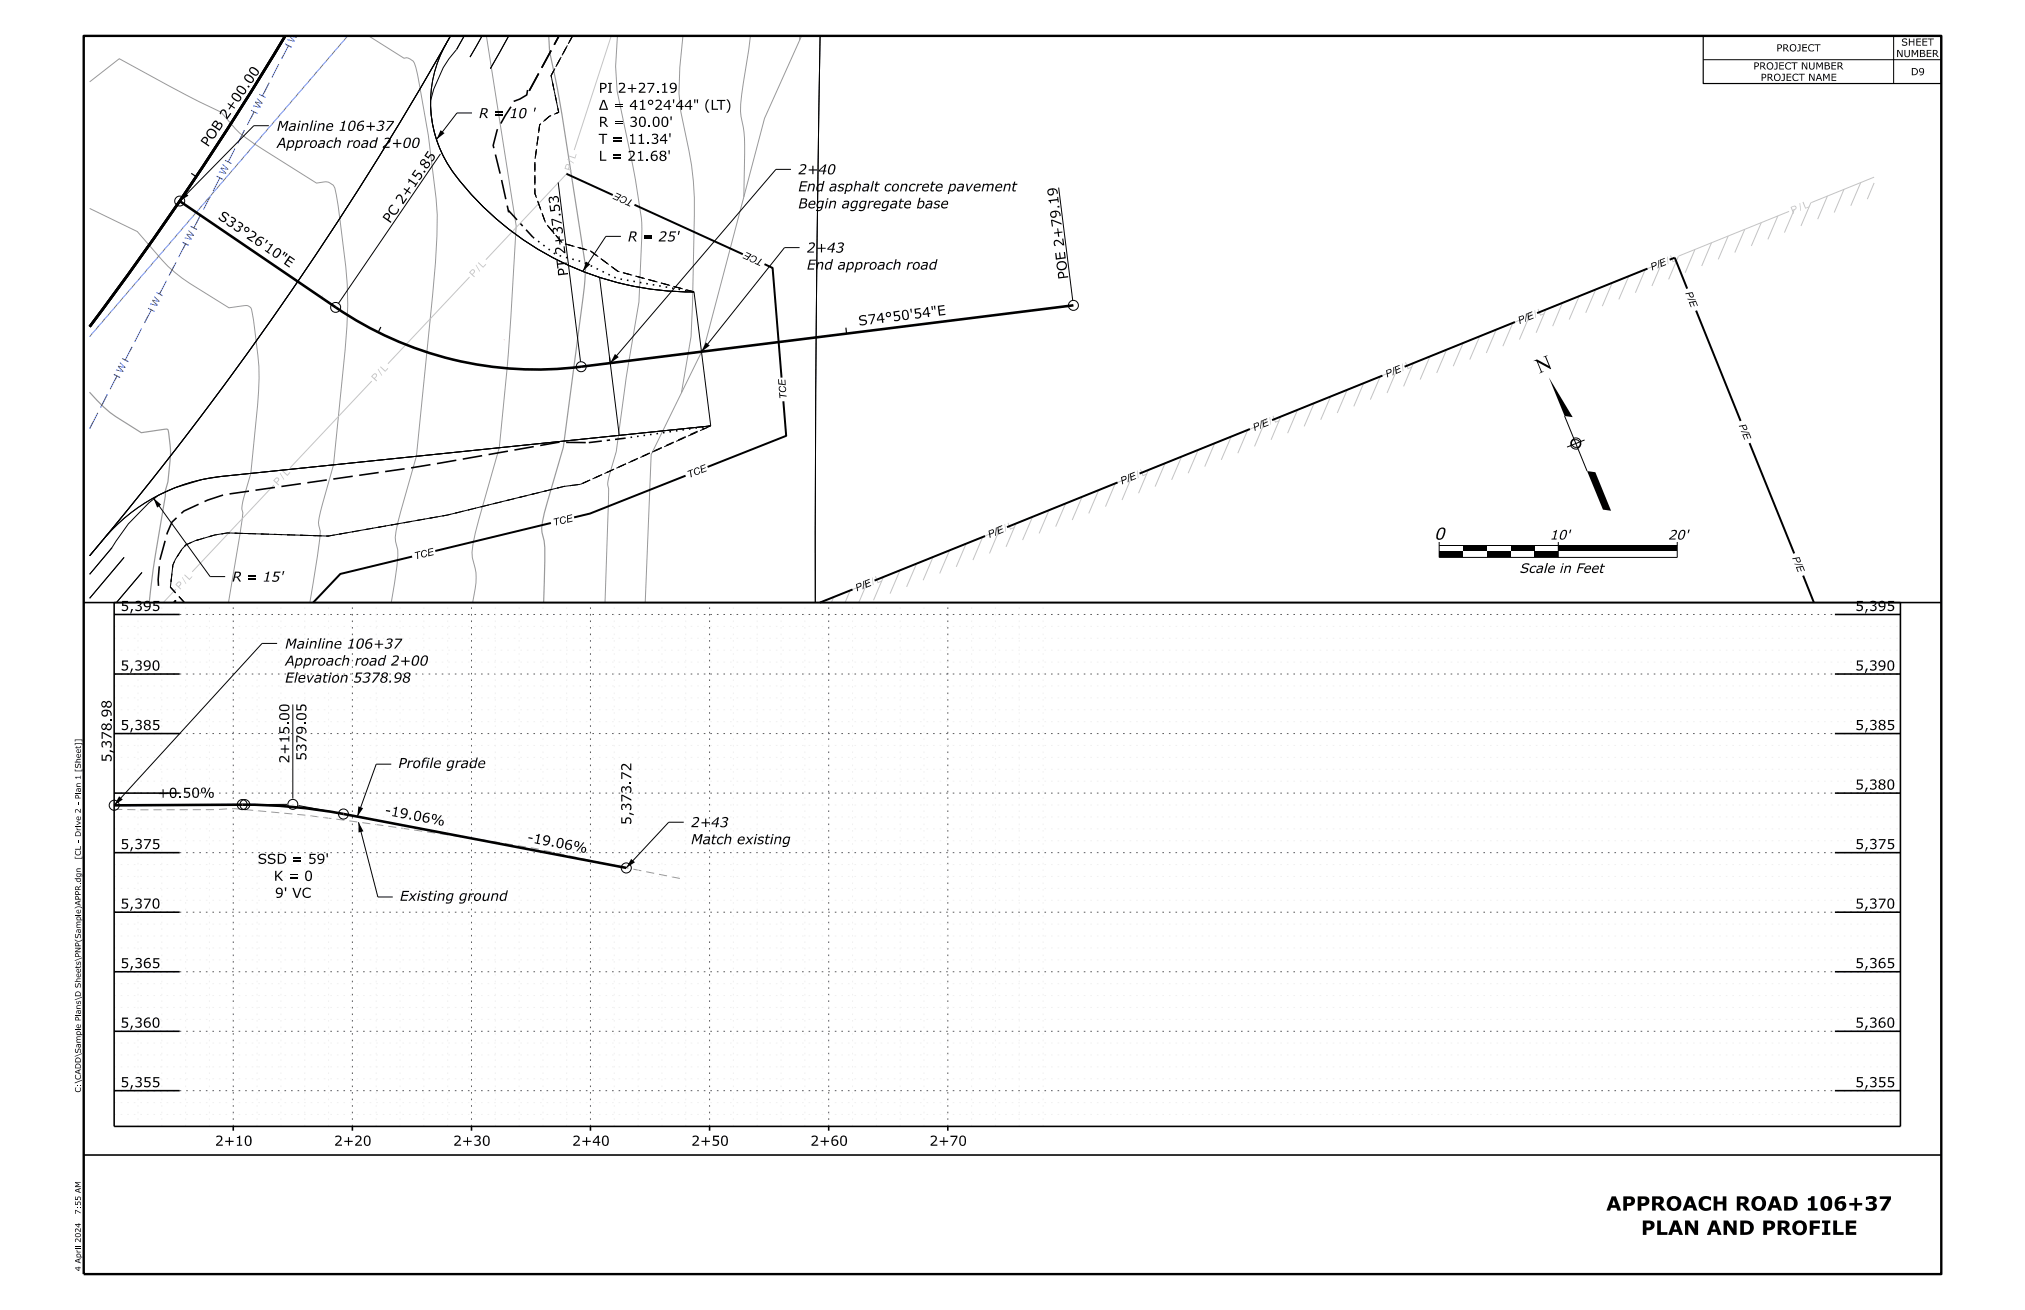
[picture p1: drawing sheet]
<svg xmlns="http://www.w3.org/2000/svg" width="432mm" height="279mm" viewBox="0 0 432 279" stroke-linecap="round" stroke-linejoin="round" font-family="sans-serif">
<path d="M19.1 17.5l6.3-5 14.5 7.9 7.2 3.5a26.4 26.4 0 0 0 9.2 8.1l11.2 7.1a4.3 4.3 0 0 1 2.6-.2l1 .6 .3 .6a152.7 152.7 0 0 1 2.6 20.6l.2 4.3-.2 4.6-2.9 29.5-2.3 8.4a12 12 0 0 0-.8 4.6l.3 1.2a164.3 164.3 0 0 1-2.2 15.2M78.6 7.7l7.5 4.7a2.13 2.13 0 0 1 2.6 2 237.5 237.5 0 0 1 4.5 31.4l-.3 10.3-4.1 41.2-3.4 11.8a17.3 17.3 0 0 0-1.1 6.4l.5 1.8a54 54 0 0 1-1.4 11.2M103.7 7.7l6.4 40.5a687.4 687.4 0 0 1-3.6 47.3l-4.4 15.2a22.6 22.6 0 0 0-1.4 8.2 11.8 11.8 0 0 1 .6 6.7l-.5 2.9M131.7 7.7l-.4 6.4 .3 5.3a287.5 287.5 0 0 1 5.2 27.2v4.1l-.6 13.7a481.6 481.6 0 0 0-4.8 31.9l-1.6 5.6a3.3 3.3 0 0 0 0 2.3l-.8 24.3M145.6 7.7l-.6 6.7-.2 5.5 .4 3.9a78.8 78.8 0 0 1 2.9 22.1l-.4 18.8-.3 7.1-2.1 12M160 7.7l-.3 2.8a76.6 76.6 0 0 0-1.8 13.2l.1 1.1a25.3 25.3 0 0 1 .8 8l-.2 9.2M170.6 7.7l-.1 .9M170.9 7.7l-7.9 17.6-12.8 48.4-11.3 23.2-1.3 31.6M19.1 44.4l10.2 5 5.3 6.2a29.4 29.4 0 0 0 5.9 4.9l8.3 5.2 3.3-.5a1.28 1.28 0 0 1 1.5 .7 71.5 71.5 0 0 1 1.3 20.5l-1.4 14.6-1.7 5.9a3.7 3.7 0 0 0 0 2.5l-.6 4.7-2.5 14.4" fill="none" stroke="#999" stroke-width=".21"/>
<path d="M117 7.7l.2 3.3 1.7 8.1 .9 5.4 5.1 32.4-.6 6.6-4.2 31.9-3.4 11.7a16.7 16.7 0 0 0-1.1 6.5l.4 1.8a108.8 108.8 0 0 1-.1 13.1M19.1 83.6a33.8 33.8 0 0 0 11 8.7l5.4-.8 .3 .2a24.3 24.3 0 0 1 .5 6.5l-.5 4.6-.6 2.1 .1 .5-.2 1.5a239.3 239.3 0 0 0-3.3 21.6" fill="none" stroke="#999" stroke-width=".25"/>
<path d="M24.3 172.6l21.7 .1 4.1-.2a482.6 482.6 0 0 1 42 5.1l12.7 1.8 9.6 1.6 13.8 3 17.3 3.5" fill="none" stroke="#999" stroke-width=".21" stroke-dasharray="1.7 1.1" stroke-linecap="butt"/>
<g fill="none" stroke="#5a5a5a" stroke-width=".21" stroke-dasharray=".3 1.1" stroke-linecap="butt">
<path d="M24.3 131.1h380.9M24.3 156.5h380.9M24.3 143.8h380.9M24.3 169.2h380.9M24.3 194.6h380.9M24.3 181.9h380.9M24.3 220h380.9M24.3 207.3h380.9M24.3 232.6h380.9M49.7 240.2v-111.7M75.1 240.2v-111.7M100.5 240.2v-111.7"/>
<path d="M125.9 240.2v-111.7M151.3 240.2v-111.7M176.7 240.2v-111.7M202.1 240.2v-111.7"/>
</g>
<g fill="none" stroke="#f0f0f0" stroke-width=".21" stroke-dasharray=".3 1.1" stroke-linecap="butt">
<path d="M24.3 138.7h380.9M24.3 136.1h380.9M24.3 133.6h380.9M24.3 159h380.9M24.3 153.9h380.9M24.3 151.4h380.9M24.3 148.8h380.9M24.3 146.3h380.9M24.3 141.2h380.9M24.3 179.3h380.9M24.3 176.8h380.9M24.3 174.2h380.9"/>
<path d="M24.3 171.7h380.9M24.3 166.6h380.9M24.3 164.1h380.9M24.3 161.5h380.9M24.3 199.6h380.9M24.3 197.1h380.9M24.3 192h380.9M24.3 189.5h380.9M24.3 186.9h380.9M24.3 184.4h380.9M24.3 217.4h380.9M24.3 214.9h380.9"/>
<path d="M24.3 212.3h380.9M24.3 209.8h380.9M24.3 204.7h380.9M24.3 202.2h380.9M24.3 237.7h380.9M24.3 235.2h380.9M24.3 230.1h380.9M24.3 227.5h380.9M24.3 225h380.9M24.3 222.5h380.9M29.4 240.2v-111.7M34.5 240.2v-111.7"/>
<path d="M39.6 240.2v-111.7M44.7 240.2v-111.7M54.8 240.2v-111.7M59.9 240.2v-111.7M65 240.2v-111.7M70.1 240.2v-111.7M80.2 240.2v-111.7M85.3 240.2v-111.7M90.4 240.2v-111.7M95.5 240.2v-111.7M105.6 240.2v-111.7M110.7 240.2v-111.7"/>
<path d="M115.8 240.2v-111.7M120.8 240.2v-111.7M131 240.2v-111.7M136.1 240.2v-111.7M141.1 240.2v-111.7M146.2 240.2v-111.7M156.4 240.2v-111.7M161.5 240.2v-111.7M166.5 240.2v-111.7M171.6 240.2v-111.7M181.8 240.2v-111.7M186.9 240.2v-111.7"/>
<path d="M191.9 240.2v-111.7M197 240.2v-111.7M207.2 240.2v-111.7M212.3 240.2v-111.7M217.3 240.2v-111.7M222.4 240.2v-111.7"/>
</g>
<path d="M37.4 128l-.4 .5M37.5 128.1l-.4 .4" fill="none" stroke="#000" stroke-width=".25"/>
<g fill="none" stroke="#000" stroke-width=".21">
<path d="M102.8 7.7l-2.6 4.5M108.5 7.7l-3.9 6.9M174.9 7.7l-.9 62.8-.2 58M54.1 26.8h3.2M97.4 24.1h3.2M165.5 36.1h3.2M129.2 50.4h3.2M167.3 52.8h3.2M63.5 60l8.1 5.5a75.7 75.7 0 0 0 52.3 12.7l25.7-3.2M333.6 88.7l4.8 11.8M334.9 95a1.21 1.21 0 0 0 1.6 .7M335.2 94.9a.84 .84 0 0 0 1.1 .5"/>
<path d="M335.6 93.5a1.17 1.17 0 0 1 1.5 .7M335.7 93.8a.83 .83 0 0 1 1.1 .5M337.9 93.8l-3.7 1.6M26.5 118.9l-7.4 8.7M306.9 116.3h50.7M306.9 115.6v3.3h50.7v-3.3M332.3 115.6v3.3M30.3 122.1l-5.5 6.4M44.8 123h3.2M55.9 137.2h3.2M80.2 163h3.2M142.6 175.4h3.2"/>
<path d="M80.6 191.3h3.1"/>
</g>
<path d="M112.5 19.2l-.2 1-1.5 .9-1.5 .6-.2 .8-3.1 5.2-.8 3.3 3.3 14.3M112.9 19.4l6.3-11.7M33.8 125l-.1-1.4a28.8 28.8 0 0 1 3-12.3l2.5-2.3 5-2.3 3.6-1.2 40-5.7 31.3-5.5 6.5 .1" fill="none" stroke="#000" stroke-width=".34" stroke-dasharray="4.2 1.4" stroke-linecap="butt"/>
<path d="M60.8 7.7a699.8 699.8 0 0 1-41.7 62" fill="none" stroke="#000" stroke-width=".55"/>
<g fill="none" stroke="#c4c4c4" stroke-width=".21">
<path d="M130.3 7.8l-7.9 24.2M120.9 36.8l-.1 .3-17.2 18.3M396.8 38.9l-2.1 5M399.6 39l-1.4 3.5M399.6 37.8l-13.4 5.4M100.1 59.1l-17.4 18.5M347.3 58.9l-2.1 5M350.8 57.5l-2.1 4.9M353.2 56.5l-23.5 9.5M354.4 56.1l-2.2 4.9M357.9 54.6l-2.1 5M361.4 53.2l-2.1 5"/>
<path d="M364.9 51.8l-2 4.9M368.5 50.3l-2.1 5M372 48.9l-2.1 5M375.6 47.5l-2.1 5M379.1 46.1l-2.1 4.9M381.5 45.1l-23.5 9.5M382.6 44.7l-2.1 4.9M386.2 43.2l-2.2 5M389.7 41.8l-2.1 4.9M393.2 40.4l-2.1 4.9M296.7 79.3l-23.5 9.5M297.9 78.9l-2.1 4.9"/>
<path d="M301.4 77.4l-2.1 5M304.9 76l-2.1 5M308.5 74.6l-2.1 5M312 73.2l-2.1 4.9M315.5 71.7l-2.1 5M319.1 70.3l-2.2 5M322.6 68.9l-2.1 4.9M325 67.9l-23.6 9.5M326.1 67.5l-2.1 4.9M329.6 66l-2 5M333.2 64.6l-2.1 5M336.7 63.2l-2.1 5"/>
<path d="M340.3 61.8l-2.2 4.9M343.8 60.3l-2.1 5M79.3 81.3l-17.4 18.5M248.4 98.8l-2.1 5M252 97.4l-2.2 4.9M255.5 96l-2.1 4.9M259 94.5l-2.1 5M262.5 93.1l-2.1 5M266.1 91.7l-2.2 5M268.5 90.7l-23.6 9.5M269.6 90.3l-2.1 4.9M273.1 88.8l-2.1 5"/>
<path d="M276.7 87.4l-2.1 5M280.2 86l-2.1 4.9M283.7 84.6l-2.1 4.9M287.3 83.1l-2.1 5M290.8 81.7l-2.1 5M294.3 80.3l-2.1 4.9M58.4 103.5l-17.4 18.5M199 118.8l-2.2 5M202.5 117.4l-2.1 4.9M206 115.9l-2.1 5M209.5 114.5l-2 5M212 113.5l-23.6 9.5-2.1 5"/>
<path d="M213.1 113.1l-2.1 4.9M216.6 111.7l-2.1 4.9M220.2 110.2l-2.1 5M223.7 108.8l-2.1 5M227.2 107.4l-2.1 4.9M230.8 105.9l-2.2 5M234.3 104.5l-2.1 5M237.8 103.1l-2.1 5M240.2 102.1l-23.5 9.5M241.3 101.7l-2 4.9M244.9 100.3l-2.1 4.9M37.5 125.7l-2.7 2.8"/>
<path d="M177.8 127.4l-.5 1.1M181.3 125.9l-1.1 2.6M183.7 125l-8.9 3.5M184.8 124.5l-1.7 4M191.9 121.6l-2.1 5M195.4 120.2l-2.1 5"/>
</g>
<g fill="none" stroke="#00f" stroke-width=".21">
<path d="M57.4 17.6l-1.4 2.9M59.4 13.7l-1.4 2.8M60.8 9.4l1.4 .7M61.5 9.7l-1.5 2.9M46.2 37.6l1.4 .7M46.9 37.9l-1.5 2.8M48 34.2l1.3 .7M50.1 31.7l-1.5 2.8M52.1 27.8l-1.4 2.8M53.5 23.5l1.4 .7M54.2 23.8l-1.5 2.8M55.3 20.1l1.3 .7"/>
<path d="M35.5 59.9l-1.5 2.8M37.5 56l-1.4 2.8M38.9 51.6l1.4 .8M39.6 52l-1.5 2.8M40.6 48.3l1.4 .7M42.8 45.8l-1.5 2.8M44.8 41.9l-1.4 2.8M24.3 79.8l1.3 .7M26 76.4l1.4 .8M28.2 74l-1.5 2.8M30.2 70l-1.4 2.8M31.6 65.7l1.3 .7"/>
<path d="M32.3 66.1l-1.5 2.8M33.3 62.4l1.4 .7M20.8 88.1l-1.7 3.3M22.9 84.1l-1.5 2.8M24.9 80.2l-1.4 2.8"/>
</g>
<path d="M74.2 7.7l-55.1 64.1" fill="none" stroke="#4169e1" stroke-width=".21"/>
<g fill="#000">
<path d="M330.3 80.5l5.1 8.5-1.8-.3zM306.9 117.6h5.1v1.3h-5.1zM312 116.3h5v1.3h-5zM317 117.6h5.1v1.3h-5.1zM322.1 116.3h5.1v1.3h-5.1zM327.2 117.6h5.1v1.3h-5.1zM332.3 116.3h25.3v1.3h-25.3zM338.4 100.5l1.8 .2 3.3 8.2-1.7-.2z"/>
<path d="M335.2 93.7l.4-.2 .1 .3-.5 .5v.6l-.3 .1-.1-.6z" fill-rule="evenodd"/>
<path d="M336.8 94.3l.3-.1a1.21 1.21 0 0 1-.6 1.5l-.2-.3 .5-.5z" fill-rule="evenodd"/>
</g>
<path d="M38.3 42.9h.1M68.8 63.2h.1M71.6 65.6h.1M107.5 72.5h.1M123.9 78.2h.1M228.9 65.1h.1" fill="none" stroke="#f00" stroke-width=".21"/>
<g fill="#c4c4c4">
<path d="M37.8 124.2l-.4 .5 1.1 1 .1-.1-.4-.4 .3-.3a.47 .47 0 0 0 0-.8 .47 .47 0 0 0-.7 .1zM37.6 124.7l.3-.3a.27 .27 0 0 1 .4-.2 .27 .27 0 0 1 .1 .4l-.3 .4z" fill-rule="evenodd"/>
<path d="M38.9 123l.8 1.5-.1 .1-.8-1.4z" fill-rule="evenodd"/>
<path d="M39.3 122.7l.1-.2 1 .9 .5-.5 .1 .1-.6 .7z" fill-rule="evenodd"/>
<path d="M58.2 102.5l1.2 1 .1-.1-.4-.4 .2-.3a.46 .46 0 0 0 .1-.8 .46 .46 0 0 0-.7 .2zM58.8 102.2a.27 .27 0 0 1 .4-.1 .27 .27 0 0 1 .1 .3l-.4 .4-.4-.4z" fill-rule="evenodd"/>
<path d="M59.7 101l.1-.1 .8 1.3-.1 .1z" fill-rule="evenodd"/>
<path d="M60.1 100.5l.2-.2 1 .9 .5-.5 .1 .1-.6 .7z" fill-rule="evenodd"/>
<path d="M79.5 79.9l-.4 .4 1.2 1.1 .1-.2-.5-.4 .3-.3a.47 .47 0 0 0 0-.8 .47 .47 0 0 0-.7 .2zM79.7 80a.29 .29 0 0 1 .4-.1 .29 .29 0 0 1 0 .5l-.3 .2-.4-.3z" fill-rule="evenodd"/>
<path d="M80.6 78.6l.9 1.4-.1 .2-.9-1.4z" fill-rule="evenodd"/>
<path d="M81 78.3l.2-.2 1 1 .5-.6 .1 .1-.7 .7z" fill-rule="evenodd"/>
<path d="M100.5 57.6l-.5 .5 1.1 1 .1-.1-.4-.4 .3-.3a.46 .46 0 0 0 .1-.7 .46 .46 0 0 0-.7 0zM100.5 57.8a.28 .28 0 0 1 .4-.1 .28 .28 0 0 1 .1 .3l-.3 .5-.4-.4z" fill-rule="evenodd"/>
<path d="M101.4 56.6l.1-.2 .9 1.5-.1 .1z" fill-rule="evenodd"/>
<path d="M102 55.9l1 1 .5-.6 .2 .1-.7 .7-1.1-1z" fill-rule="evenodd"/>
<path d="M120.7 35.1l-.3 .9 1.4 .4 .1-.1-.6-.2 .1-.4a.47 .47 0 0 0-.1-.6 .47 .47 0 0 0-.6 0zM120.8 35.2l.4 .1-.1 .7-.5-.2z" fill-rule="evenodd"/>
<path d="M121 33.9l1.4 .8-.1 .2-1.3-.9z" fill-rule="evenodd"/>
<path d="M121.3 33.2l1.3 .4 .2-.8 .1 .1-.2 .9-1.5-.5z" fill-rule="evenodd"/>
<path d="M184 124l.6 1.4 .2-.1-.3-.5 .4-.2a.46 .46 0 0 0 .4-.6 .46 .46 0 0 0-.8-.2zM184.3 124.1l.3-.2a.29 .29 0 0 1 .5 .2 .29 .29 0 0 1-.2 .4l-.4 .1z" fill-rule="evenodd"/>
<path d="M185.9 123.2h.2l.2 1.6h-.2z" fill-rule="evenodd"/>
<path d="M186.6 123l.2-.1 .5 1.2 .7-.2v.1l-.9 .4z" fill-rule="evenodd"/>
<path d="M212.3 112.6l.5 1.4 .2-.1-.2-.6 .3-.1a.47 .47 0 0 0 .4-.6 .47 .47 0 0 0-.7-.2zM212.5 112.7l.4-.2a.27 .27 0 0 1 .4 .1 .27 .27 0 0 1-.1 .4l-.5 .2z" fill-rule="evenodd"/>
<path d="M214.2 111.8l.1-.1 .2 1.6-.1 .1z" fill-rule="evenodd"/>
<path d="M214.8 111.5h.2l.5 1.2 .7-.3 .1 .2-.9 .4z" fill-rule="evenodd"/>
<path d="M240.5 101.2l.6 1.4 .2-.1-.2-.5 .3-.2a.47 .47 0 0 0 .4-.6 .47 .47 0 0 0-.7-.2zM240.8 101.3l.4-.2a.27 .27 0 0 1 .4 .1 .27 .27 0 0 1-.1 .4l-.5 .2z" fill-rule="evenodd"/>
<path d="M242.4 100.4l.2-.1 .2 1.7h-.2z" fill-rule="evenodd"/>
<path d="M243.1 100.2l.2-.1 .5 1.2 .7-.3v.2l-.8 .4z" fill-rule="evenodd"/>
<path d="M268.8 89.8l.5 1.4 .3-.1-.3-.5 .4-.2a.46 .46 0 0 0 .3-.7 .46 .46 0 0 0-.7-.1zM269 89.9l.4-.2a.29 .29 0 0 1 .4 .1 .29 .29 0 0 1 0 .4l-.6 .2z" fill-rule="evenodd"/>
<path d="M270.7 89l.1-.1 .2 1.7h-.1z" fill-rule="evenodd"/>
<path d="M271.4 88.8l.1-.1 .5 1.2 .7-.3 .1 .2-.9 .4z" fill-rule="evenodd"/>
<path d="M297 78.4l.6 1.4 .2-.1-.2-.6 .3-.1a.46 .46 0 0 0 .4-.7 .46 .46 0 0 0-.7-.1zM297.3 78.5l.3-.2a.28 .28 0 0 1 .4 0 .28 .28 0 0 1 0 .4l-.5 .3z" fill-rule="evenodd"/>
<path d="M298.9 77.6l.2-.1 .2 1.6-.2 .1z" fill-rule="evenodd"/>
<path d="M299.6 77.3h.2l.5 1.2 .7-.3 .1 .2-.9 .3z" fill-rule="evenodd"/>
<path d="M325.3 67l.6 1.4 .1-.1-.2-.6 .4-.1a.47 .47 0 0 0 .3-.7 .47 .47 0 0 0-.7-.2zM325.5 67.1l.4-.2a.28 .28 0 0 1 .4 0 .28 .28 0 0 1 0 .4l-.5 .3z" fill-rule="evenodd"/>
<path d="M327.2 66.2l.1-.1 .2 1.6-.1 .1z" fill-rule="evenodd"/>
<path d="M327.9 65.9h.1l.5 1.2 .7-.3 .1 .2-.9 .3z" fill-rule="evenodd"/>
<path d="M353.6 55.6l.5 1.4 .2-.1-.2-.6 .3-.1a.47 .47 0 0 0 .4-.7 .47 .47 0 0 0-.7-.1zM353.8 55.7l.4-.2a.29 .29 0 0 1 .4 0 .29 .29 0 0 1-.1 .4l-.5 .3z" fill-rule="evenodd"/>
<path d="M355.5 54.8l.1-.1 .2 1.6-.2 .1z" fill-rule="evenodd"/>
<path d="M356.1 54.5h.2l.5 1.2 .7-.3 .1 .2-.9 .4z" fill-rule="evenodd"/>
<path d="M381.8 44.2l.6 1.4 .2-.1-.3-.6 .4-.1a.46 .46 0 0 0 .4-.7 .46 .46 0 0 0-.8-.1zM382.1 44.2l.3-.1a.28 .28 0 0 1 .4 0 .28 .28 0 0 1 0 .4l-.5 .3z" fill-rule="evenodd"/>
<path d="M383.7 43.4l.2-.1 .1 1.6-.1 .1z" fill-rule="evenodd"/>
<path d="M384.4 43.1l.2-.1 .5 1.3 .7-.3v.2l-.8 .3z" fill-rule="evenodd"/>
</g>
<g fill="#00f">
<path d="M25.6 77.3l1.2 1-.1 .2-1.4-.3 1.1 1-.2 .1-1.5-.3 .1-.2 1.3 .4-1-1 .1-.2 1.3 .3-1-.9z" fill-rule="evenodd"/>
<path d="M32.9 63.1l1.2 1.1-.1 .2-1.4-.3 1.1 1-.2 .2-1.5-.4 .1-.2 1.3 .4-1-1 .1-.2 1.3 .3-1-.8z" fill-rule="evenodd"/>
<path d="M40.2 49.1l1.2 1.1-.1 .1-1.4-.3 1.1 1-.1 .2-1.6-.4 .1-.2 1.3 .4-1-.9 .1-.3 1.4 .3-1.1-.9z" fill-rule="evenodd"/>
<path d="M47.6 35l1.1 1.1-.1 .1-1.3-.3 1 1-.1 .2-1.6-.4 .1-.2 1.3 .4-1-.9 .2-.3 1.3 .4-1.1-.9z" fill-rule="evenodd"/>
<path d="M54.9 20.9l1.1 1.1-.1 .2-1.3-.3 1 .9-.1 .2-1.6-.4 .1-.1 1.4 .3-1-.9 .1-.2 1.3 .3-1-.9z" fill-rule="evenodd"/>
<path d="M61.7 7.7l1.4 .2-.3-.2h.3l.2 .2v.2l-1.4-.3 1 .9-.1 .2-1.5-.3v-.2l1.4 .3-1-.9z" fill-rule="evenodd"/>
</g>
<g fill="#000">
<path d="M93.9 27.8l.9 .6-1.7 1.4zM39.4 41l.8 .7-1.9 1.2zM125 55.8l.9 .6-1.7 1.5zM131.1 75.5l.8 .7-1.8 1.2zM150.5 73l.8 .7-1.7 1.3zM32.7 106.2l1.7 1.4-.9 .7zM25.4 169.8l.8 .7-1.9 1.3zM76.4 175.4l1.1 1.9-1.1 .3zM76.4 172l1 .4-1.2 1.8zM134.6 183.2l.8 .7-1.9 1.2z"/>
<path d="M66.5 25.7h.3l-.5 2.2h-.3z" fill-rule="evenodd"/>
<path d="M71.6 29.3h.3l-.2 .8a.54 .54 0 0 1 .6-.2 .54 .54 0 0 1 .4 .6l-.3 1h-.2l.2-.9a.34 .34 0 0 0-.2-.5 .34 .34 0 0 0-.4 .2l-.4 1.2h-.3z" fill-rule="evenodd"/>
<path d="M79.2 30.1a.79 .79 0 0 0-.4 .8 .79 .79 0 0 0 .6 .7l.4-.2v.1h.3l.5-2.2h-.3l-.1 .7-.5-.1zM79.3 30.3l.4-.2 .4 .1-.2 1a.48 .48 0 0 1-.7 0 .48 .48 0 0 1 0-.7z" fill-rule="evenodd"/>
<path d="M114 23h.3l-.3 .8h-.2z" fill-rule="evenodd"/>
<path d="M174.4 39.4a1.01 1.01 0 0 0-.1 1.4l.8-.2-.1 .2h.3l.5-2.2h-.3l-.1 .7-.5-.1zM174.5 39.7a.62 .62 0 0 1 .8-.2l-.2 .9a.47 .47 0 0 1-.7 .1 .47 .47 0 0 1 0-.7z" fill-rule="evenodd"/>
<path d="M182.5 38.6h.3l-.2 .8a.55 .55 0 0 1 .6-.3 .55 .55 0 0 1 .4 .6l-.3 1.1h-.2l.2-1a.34 .34 0 0 0-.2-.4 .34 .34 0 0 0-.4 .1l-.5 1.3h-.2z" fill-rule="evenodd"/>
<path d="M186.1 38.6h.3l-.5 2.2h-.3z" fill-rule="evenodd"/>
<path d="M131.5 41.1l1 .5-.9 1.2-1-.4 .1-.2 .9 .4 .2-.4-.8-.4 .1-.1 .8 .4 .4-.4-.9-.5z" fill-rule="evenodd"/>
<path d="M132.6 42a.68 .68 0 0 1 1 .2 .68 .68 0 0 1-.3 1 .67 .67 0 0 1-.8 .1 .67 .67 0 0 1-.3-.7l.1 .1a.56 .56 0 0 0 .9 .3 .56 .56 0 0 0-.1-1l-.5 .2-.1-.1z" fill-rule="evenodd"/>
<path d="M133.3 43.4l.4 .2 .9-1.1 .2 .1-.9 1.1 .5 .2-.1 .2-1.1-.5z" fill-rule="evenodd"/>
<path d="M144.7 49.2h.3l-.3 .9h-.2z" fill-rule="evenodd"/>
<path d="M159.2 53.8l1.1 .5-1 1.2-1-.5 .1-.1 .8 .4 .3-.4-.8-.4 .2-.1 .7 .4 .3-.5-.8-.4z" fill-rule="evenodd"/>
<path d="M160.2 54.8a.71 .71 0 0 1 1.1 .1 .71 .71 0 0 1-.5 1h-.6a.5 .5 0 0 1-.3-.7l.2 .1a.53 .53 0 0 0 .5 .5 .53 .53 0 0 0 .5-.5 .44 .44 0 0 0-.2-.6 .44 .44 0 0 0-.6 .2z" fill-rule="evenodd"/>
<path d="M161 56.1l.5 .2 .8-1.1h.2l-.9 1.2 .5 .2-.1 .1-1.1-.5z" fill-rule="evenodd"/>
<path d="M172.5 51.8a.7 .7 0 0 1 .9-.1 .7 .7 0 0 1 .3 .8l-1.3 1.2h1.2l-.1 .2h-1.4l.1-.3 .4-.3a1.25 1.25 0 0 0 .8-1.3h-.4l-.5 .1z" fill-rule="evenodd"/>
<path d="M176.3 56.1a.84 .84 0 0 0 .1 1.4l.5-.2v.2h.2l.6-2.2h-.3l-.2 .7-.4-.2zM176.4 56.2l.4-.1 .4 .1-.2 .9a.48 .48 0 0 1-.8 .1 .48 .48 0 0 1 .1-.7z" fill-rule="evenodd"/>
<path d="M178.8 51.8a.74 .74 0 0 1 1.2 .4l-.6 .5 .2 .1a.81 .81 0 0 1-.2 1 .81 .81 0 0 1-1 0h-.1l.1-.3a.6 .6 0 0 0 .7 .1 .6 .6 0 0 0 .3-.7l-.5-.1 .1-.2h.1a.4 .4 0 0 0 .5-.1 .4 .4 0 0 0 0-.5h-.4l-.5 .1z" fill-rule="evenodd"/>
<path d="M191 55.3h.2l-.2 .8a.53 .53 0 0 1 .7-.3 .53 .53 0 0 1 .3 .7l-.2 1h-.3l.2-1a.34 .34 0 0 0-.1-.4 .34 .34 0 0 0-.5 .1l-.4 1.3h-.3z" fill-rule="evenodd"/>
<path d="M196 42.2l-.5 2.3 .3-.2a.94 .94 0 0 0 1.1-.3 .94 .94 0 0 0-.1-1.2h-.3l-.4 .2 .2-.8zM196 43.2a.48 .48 0 0 1 .8-.1 .48 .48 0 0 1 0 .8 .6 .6 0 0 1-1 .2z" fill-rule="evenodd"/>
<path d="M198.6 56.1a.78 .78 0 0 0-.5 .8 .78 .78 0 0 0 .7 .6l.4-.2-.1 .2h.3l.5-2.2h-.2l-.2 .7-.4-.2zM198.7 56.2l.4-.1 .4 .1-.3 .9a.48 .48 0 0 1-.7 .1 .48 .48 0 0 1 0-.7z" fill-rule="evenodd"/>
<path d="M352.1 56.2l.3 1.5 .1-.1-.1-.6 .4-.1a.48 .48 0 0 0 .4-.6 .48 .48 0 0 0-.5-.4zM352.3 56.3l.3-.2a.32 .32 0 0 1 .5 .2 .32 .32 0 0 1-.4 .4l-.3 .1z" fill-rule="evenodd"/>
<path d="M353.7 55.5l.1-.1-.2 1.8-.1 .1z" fill-rule="evenodd"/>
<path d="M353.9 55.4l1.1-.4v.2l-.8 .3v.5l.9-.3v.1l-.8 .4 .1 .5 .8-.4 .1 .2-1.1 .4z" fill-rule="evenodd"/>
<path d="M297.4 78.2l1.1-.4v.2l-.9 .3 .1 .5 .9-.3v.1l-.9 .4 .2 .5 .8-.4 .1 .2-1.1 .5z" fill-rule="evenodd"/>
<path d="M323.8 67.6l.3 1.5 .2-.1-.1-.6 .3-.1a.47 .47 0 0 0 .5-.6 .47 .47 0 0 0-.6-.4zM324 67.7l.5-.2a.31 .31 0 0 1 .3 .3 .31 .31 0 0 1-.4 .3l-.3 .1z" fill-rule="evenodd"/>
<path d="M325.4 66.9h.1l-.1 1.7-.2 .1z" fill-rule="evenodd"/>
<path d="M325.7 66.8l1-.4v.2l-.8 .3 .1 .5 .8-.3v.1l-.8 .4 .1 .5 .9-.4v.2l-1 .4z" fill-rule="evenodd"/>
<path d="M359.4 62.6v.2l.6-.1 .2 .3a.48 .48 0 0 0 .5 .5 .48 .48 0 0 0 .4-.6l-.2-.6zM360.2 62.6l.6-.1 .2 .4a.31 .31 0 0 1-.3 .4 .31 .31 0 0 1-.3-.4z" fill-rule="evenodd"/>
<path d="M359.8 63.7l1.8 .2v.1l-1.7-.1z" fill-rule="evenodd"/>
<path d="M360.1 64.5l1.5-.3 .5 1h-.2l-.3-.8-.5 .1 .3 .8h-.2l-.3-.8-.5 .1 .3 .9h-.2z" fill-rule="evenodd"/>
<path d="M166.2 82.5l.3-.2v.2a.52 .52 0 0 0-.2 .7 .52 .52 0 0 0 .7 .2 .44 .44 0 0 0 .5-.4 .44 .44 0 0 0-.5-.5v-.2a.69 .69 0 0 1 .6 1 .69 .69 0 0 1-1.1 .3l-.4-.5z" fill-rule="evenodd"/>
<path d="M165.9 80.9h.2l.1 .9h.5l-.1-.8h.2v.9l.6 .1-.1-1h.2v1.2l-1.5-.2z" fill-rule="evenodd"/>
<path d="M166.1 83.7h.2l.1 .5 1.3 .2v.2l-1.3-.2v.5h-.2z" fill-rule="evenodd"/>
<path d="M267.3 90.4l.3 1.5 .2-.1-.1-.6 .3-.1a.46 .46 0 0 0 .5-.6 .46 .46 0 0 0-.6-.4zM267.5 90.5l.4-.2a.32 .32 0 0 1 .4 .3 .32 .32 0 0 1-.4 .3l-.3 .2z" fill-rule="evenodd"/>
<path d="M268.9 89.7l.1-.1-.1 1.8-.2 .1z" fill-rule="evenodd"/>
<path d="M269.2 89.6l1-.4v.2l-.8 .3 .1 .5 .8-.3v.1l-.8 .4 .1 .5 .9-.3v.1l-1 .5z" fill-rule="evenodd"/>
<path d="M295.6 79l.2 1.5 .2-.1-.1-.6 .4-.1a.47 .47 0 0 0 .4-.6 .47 .47 0 0 0-.5-.4zM295.8 79.1l.5-.2a.33 .33 0 0 1 .3 .3 .33 .33 0 0 1-.4 .3l-.3 .1z" fill-rule="evenodd"/>
<path d="M297.1 78.3l.2-.1-.2 1.8-.1 .1z" fill-rule="evenodd"/>
<path d="M370.8 90.8v.2l.7-.1 .1 .4a.46 .46 0 0 0 .5 .4 .46 .46 0 0 0 .4-.5l-.2-.6zM371.7 90.9l.5-.1 .2 .4a.32 .32 0 0 1-.3 .4 .32 .32 0 0 1-.3-.4z" fill-rule="evenodd"/>
<path d="M371.2 92l1.8 .1v.2l-1.7-.2z" fill-rule="evenodd"/>
<path d="M371.5 92.7l1.6-.3 .4 1.1h-.2l-.3-.9-.5 .1 .3 .9h-.2l-.3-.9-.5 .2 .3 .9h-.1z" fill-rule="evenodd"/>
<path d="M88.4 117.8l1.2-.3v.2l-.5 .1 .1 1.4h-.2l-.1-1.3-.5 .1z" fill-rule="evenodd"/>
<path d="M90 117.5l.3-.2a.51 .51 0 0 1 .7 .4h-.2a.53 .53 0 0 0-.7-.1 .53 .53 0 0 0-.1 .7 .44 .44 0 0 0 .5 .4 .44 .44 0 0 0 .4-.5h.2a.72 .72 0 0 1-1 .6 .72 .72 0 0 1-.2-1.1z" fill-rule="evenodd"/>
<path d="M91.3 117.1l1.1-.3v.2l-.9 .2v.5l.9-.2v.2l-.9 .2v.5l1-.2v.2l-1.2 .3z" fill-rule="evenodd"/>
<path d="M118 110.6l1.2-.3v.2l-.5 .1 .1 1.4-.2 .1-.1-1.4-.5 .1z" fill-rule="evenodd"/>
<path d="M119.6 110.3l.6-.2 .5 .4h-.3a.53 .53 0 0 0-.7 0 .53 .53 0 0 0-.1 .7 .45 .45 0 0 0 .5 .3 .45 .45 0 0 0 .4-.4h.2a.69 .69 0 0 1-.9 .6 .69 .69 0 0 1-.4-1z" fill-rule="evenodd"/>
<path d="M120.9 110l1.1-.3v.2l-.9 .2v.5l.9-.3v.2l-.9 .2v.6l1-.2v.1l-1.1 .3z" fill-rule="evenodd"/>
<path d="M146.6 100.5l1.1-.5v.2l-.4 .2 .2 1.3-.2 .1-.2-1.3-.5 .1z" fill-rule="evenodd"/>
<path d="M148.1 100l.6-.3 .5 .2-.2 .1a.52 .52 0 0 0-.8 .1 .52 .52 0 0 0 0 .7 .44 .44 0 0 0 .6 .3 .44 .44 0 0 0 .3-.6h.2a.71 .71 0 0 1-.9 .8 .71 .71 0 0 1-.4-1.1z" fill-rule="evenodd"/>
<path d="M149.3 99.4l1.1-.4v.2l-.9 .3 .1 .5 .9-.3v.1l-.8 .4 .1 .5 .9-.4v.2l-1.1 .4z" fill-rule="evenodd"/>
<path d="M210.8 113.2l.3 1.5h.1l-.1-.7 .4-.1a.47 .47 0 0 0 .5-.5 .47 .47 0 0 0-.6-.4zM211 113.3l.4-.2a.32 .32 0 0 1 .4 .3 .32 .32 0 0 1-.4 .3l-.3 .1z" fill-rule="evenodd"/>
<path d="M212.4 112.5h.1l-.1 1.7-.2 .1z" fill-rule="evenodd"/>
<path d="M212.7 112.4l1-.4v.2l-.8 .3 .1 .5 .8-.3v.2l-.8 .3 .1 .5 .9-.4v.2l-1.1 .5z" fill-rule="evenodd"/>
<path d="M239 101.8l.3 1.5 .2-.1-.1-.6 .3-.1a.48 .48 0 0 0 .5-.6 .48 .48 0 0 0-.6-.4zM239.3 101.9l.3-.2a.3 .3 0 0 1 .5 .3 .3 .3 0 0 1-.4 .3l-.3 .1z" fill-rule="evenodd"/>
<path d="M240.6 101.1h.2l-.2 1.7-.1 .1z" fill-rule="evenodd"/>
<path d="M240.9 101l1-.4 .1 .2-.9 .3 .1 .5 .8-.3 .1 .2-.9 .3 .1 .5 1-.3v.1l-1.1 .5z" fill-rule="evenodd"/>
<path d="M331.3 113.3l.7-.3-.5 1.9h.5l-.1 .2h-1.1l.1-.2h.4l.3-1.4h-.4z" fill-rule="evenodd"/>
<path d="M333.1 113.3a1.3 1.3 0 0 0-.2 1.8 1.3 1.3 0 0 0 1-2.1h-.5zM333.3 113.4a.38 .38 0 0 1 .5-.1 .38 .38 0 0 1 0 .6v.2a.63 .63 0 0 1-.2 .6 .63 .63 0 0 1-.7 .1l.1-.7z" fill-rule="evenodd"/>
<path d="M334.8 113h.3l-.3 .7h-.2z" fill-rule="evenodd"/>
<path d="M356.4 113.1a.63 .63 0 0 1 .8-.1 .63 .63 0 0 1 .3 .8l-1.3 1.1h1.1v.2h-1.4l.1-.3 .5-.4a1.11 1.11 0 0 0 .8-1.1l-.5-.1-.4 .2z" fill-rule="evenodd"/>
<path d="M358.3 113.3a1.3 1.3 0 0 0-.2 1.8 1.29 1.29 0 0 0 1-2.1h-.4zM358.5 113.4a.38 .38 0 0 1 .6-.1 .38 .38 0 0 1 0 .6 .78 .78 0 0 1-.9 .9l-.1-.5z" fill-rule="evenodd"/>
<path d="M360 113h.3l-.3 .7h-.1z" fill-rule="evenodd"/>
<path d="M382.2 119.1v.2l.7-.1 .1 .3a.47 .47 0 0 0 .5 .5 .47 .47 0 0 0 .4-.6l-.2-.6zM383 119.1l.6-.1 .2 .4a.32 .32 0 0 1-.3 .4 .32 .32 0 0 1-.3-.3z" fill-rule="evenodd"/>
<path d="M60.3 121.8h.3l-.2 .9h-.2z" fill-rule="evenodd"/>
<path d="M68.3 136.1h.3l-.5 2.2h-.3z" fill-rule="evenodd"/>
<path d="M81 140.5a1 1 0 0 0-.1 1.5l.7-.2v.2h.2l.6-2.3h-.3l-.1 .7-.5-.1zM81.1 140.7l.4-.2 .4 .2-.2 .9a.48 .48 0 0 1-.8 .1 .48 .48 0 0 1 .1-.8z" fill-rule="evenodd"/>
<path d="M182.5 124.6l.3 1.5 .2-.1-.1-.6 .3-.1a.46 .46 0 0 0 .5-.5 .46 .46 0 0 0-.6-.4zM182.7 124.7l.4-.2a.29 .29 0 0 1 .4 .2 .29 .29 0 0 1-.2 .4l-.5 .2z" fill-rule="evenodd"/>
<path d="M184.1 123.9h.2l-.2 1.7-.2 .1z" fill-rule="evenodd"/>
<path d="M184.4 123.9l1-.5 .1 .2-.9 .3 .1 .5 .8-.3 .1 .1-.9 .4 .1 .5 .9-.3 .1 .2-1.1 .4z" fill-rule="evenodd"/>
<path d="M329.8 120.1h.3l-.6 2.1h-.3z" fill-rule="evenodd"/>
<path d="M382.6 120.2l1.8 .2v.1l-1.7-.1z" fill-rule="evenodd"/>
<path d="M382.9 121l1.6-.3 .4 1h-.2l-.3-.8-.5 .1 .3 .8h-.2l-.3-.8-.5 .1 .3 .9h-.1z" fill-rule="evenodd"/>
<path d="M63.3 143.4h.2l-.5 2.2h-.2z" fill-rule="evenodd"/>
<path d="M73.4 139.7h.3l-.3 .8a.54 .54 0 0 1 .7-.2 .54 .54 0 0 1 .4 .6l-.3 1.1h-.3l.3-1a.35 .35 0 0 0-.2-.5 .35 .35 0 0 0-.5 .2l-.4 1.3h-.2z" fill-rule="evenodd"/>
<path d="M44.7 169.1a.61 .61 0 0 0-.1 .9 .61 .61 0 0 0 .9-.1 .61 .61 0 0 0 0-.8 .61 .61 0 0 0-.8 0zM44.8 169.2l.1-.1a.42 .42 0 0 1 .4 .4 .42 .42 0 0 1-.4 .4l-.1-.2z" fill-rule="evenodd"/>
<path d="M90.5 161.7l.6-.1v.2a.48 .48 0 0 0-.6 .4h.4v.2h-.5l-.3 1.4h-.2l.2-1.4h-.1z" fill-rule="evenodd"/>
<path d="M92.2 161.6h.2l-.5 2.2h-.2z" fill-rule="evenodd"/>
<path d="M100.4 162.5a.77 .77 0 0 0-.3 .8 .77 .77 0 0 0 .6 .5l.4-.1v.1h.3l.5-2.2h-.3l-.1 .7a.88 .88 0 0 0-1.1 .2zM100.5 162.7a.64 .64 0 0 1 .9-.2l-.2 .9a.48 .48 0 0 1-.7 .1 .48 .48 0 0 1 0-.7z" fill-rule="evenodd"/>
<path d="M147.8 174.4a.7 .7 0 0 1 .9-.1 .7 .7 0 0 1 .3 .7l-1.3 1.2h1.2l-.1 .2h-1.4l.1-.3 .5-.3a1.09 1.09 0 0 0 .7-1.2l-.9 .1z" fill-rule="evenodd"/>
<path d="M154.1 174.4a.73 .73 0 0 1 1.2 .4l-.5 .5a.71 .71 0 0 1 .2 .9 .71 .71 0 0 1-1 .3l-.4-.2v-.3a.61 .61 0 0 0 .8 .2 .61 .61 0 0 0 .3-.7l-.5-.1 .1-.2a.4 .4 0 0 0 .5-.2 .4 .4 0 0 0 0-.5l-.8 .2z" fill-rule="evenodd"/>
<path d="M154.9 177.8h.2l-.2 .8a.53 .53 0 0 1 .7-.2 .53 .53 0 0 1 .3 .6l-.2 1.1h-.3l.2-1a.35 .35 0 0 0-.1-.5 .35 .35 0 0 0-.5 .2l-.4 1.3h-.3z" fill-rule="evenodd"/>
<path d="M106.9 190.7a.79 .79 0 0 0-.4 .8 .79 .79 0 0 0 .7 .7l.4-.2-.1 .1h.3l.5-2.2h-.2l-.2 .7-.6-.1zM107.2 190.8h.6l-.2 .9a.48 .48 0 0 1-.7 .2 .48 .48 0 0 1 0-.8z" fill-rule="evenodd"/>
</g>
<g fill="none" stroke="#000" stroke-width=".34">
<path d="M24.3 131.1h14M24.3 128.5h380.9v111.7h-380.9zM391.3 131.1h13.9M24.3 156.5h14M24.3 143.8h14M391.3 156.5h13.9M391.3 143.8h13.9M24.3 169.2h14M391.3 169.2h13.9M24.3 194.6h14M24.3 181.9h14M391.3 194.6h13.9"/>
<path d="M391.3 181.9h13.9M24.3 220h14M24.3 207.3h14M391.3 220h13.9M391.3 207.3h13.9M24.3 232.6h14M391.3 232.6h13.9M49.7 240.2v1M75.1 240.2v1M100.5 240.2v1M125.9 240.2v1M151.3 240.2v1"/>
<path d="M176.7 240.2v1M202.1 240.2v1"/>
</g>
<path d="M60.8 7.7a699.8 699.8 0 0 1-41.7 62M38.3 42.9l33.3 22.6a75.7 75.7 0 0 0 52.3 12.7l105-13.1M24.3 171.8l27.3-.2a114.6 114.6 0 0 1 21.6 2l60.3 11.5" fill="none" stroke="#000" stroke-width=".55"/>
<g fill="none" stroke="#000" stroke-width=".21">
<path d="M95.1 9.3a25.6 25.6 0 0 0 3.4 29.8 63.4 63.4 0 0 0 49.5 23.2l3.6 28.5-104.3 10.8a38.1 38.1 0 0 0-25.3 13.5 729.6 729.6 0 0 0 73.1-105.8zM54.1 26.8l-15.8 16.1M93.9 32.8l-21.7 31.9M97.4 24.1l-4.3 5.7M119 38.9l4.8 38.3M165.5 36.1l-35.4 41.3M127.8 59.2l4.2 33.7M129.2 50.4l-5 7.5M167.3 52.8l-17.7 22.2M225.7 40l3 24.1M32.7 106.2l12.1 16.8M55.9 137.2l-31.6 34.6"/>
<path d="M62.4 150.2v20.1M61.2 171.6h-9.1M63.6 171.8l9 1.7M76.4 175.4l4.2 15.9M80.2 163l-4 11.2M142.6 175.4l-9.1 9.7"/>
<circle cx="38.3" cy="42.9" r="1.06"/>
<circle cx="71.6" cy="65.6" r="1.07"/>
<circle cx="123.9" cy="78.2" r="1.07"/>
<circle cx="228.9" cy="65.1" r="1.06"/>
<circle cx="24.4" cy="171.7" r="1.08"/>
<circle cx="51.6" cy="171.6" r="1.07"/>
<circle cx="52.2" cy="171.6" r="1.07"/>
<circle cx="62.4" cy="171.6" r="1.06"/>
<circle cx="73.2" cy="173.6" r="1.07"/>
<circle cx="133.5" cy="185.1" r="1.07"/>
</g>
<g fill="none" stroke="#000" stroke-width=".42">
<path d="M120.8 37.1l9.9 4.5M135.3 43.7l23.1 10.5M163 56.3l1.7 .8 2 23.4M351.3 57.3l-23.5 9.5M356 55.4l1.1-.4 2.7 6.6M323 68.7l-23.5 9.5M361.7 66.3l9.5 23.5M167 85.6l.6 7.4-16.7 6.6M266.5 91.5l-23.5 9.5M294.8 80.1l-23.5 9.5M373.1 94.5l9.5 23.5M87.9 118.7l-15.3 3.7-5.8 6.1"/>
<path d="M117.5 111.5l-24.7 6M146.2 101.5l-20.4 8-3.4 .8M210 114.3l-23.5 9.5M238.3 102.9l-23.6 9.5M181.8 125.7l-7 2.8M384.5 122.8l2.3 5.7"/>
</g>
<path d="M117.5 16.1l4.6-8.4M122 7.8l-4.5 8.3 1.6 7.9-1.9 .8-2.1 1.8-1 7.6v7l2.3 6.5 3.5 4.2 6 1.6 5.8 4.4 16.3 4.4M119.1 24l-1.6-7.9M131.7 57.9l-5.8-4.4-6-1.6-3.5-4.2-2.3-6.5v-7l1-7.6 2.1-1.8 1.9-.8M148 62.3l-16.3-4.4M148 62.3l-16.3-4.4-5.8-4.4-6-1.6-3.5-4.2-2.3-6.5v-7l1-7.6 2.1-1.8 1.9-.8-1.6-7.9 4.6-8.4M123.8 103.3l27.8-12.5M36.3 125.2l.6-4.7 .5-1.2 1.4-2.2 .9-.9 1.9-.9 4.3-1.2 2.6-.4 21.5 .6 25.4-4.4 24.8-6.1 3.6-.5M39.3 128.5l-3-3.3M39.3 128.5l-3-3.3 .6-4.7 .5-1.2 1.4-2.2 .9-.9 1.9-.9 4.3-1.2 2.6-.4 21.5 .6 25.4-4.4 24.8-6.1 3.6-.5 27.8-12.5M39.3 128.5l-3-3.3 .6-4.7 .5-1.2 1.4-2.2 .9-.9 1.9-.9 4.3-1.2 2.6-.4 21.5 .6 25.4-4.4 24.8-6.1 3.6-.5 26.4-12" fill="none" stroke="#000" stroke-width=".21" stroke-dasharray="1.7 1.1" stroke-linecap="butt"/>
<path d="M40.8 37l1 .7M81.2 69.7l-.6 1.2M130 76.2l.1 1.2M180.4 69.9l.1 1.3" fill="none" stroke="#000" stroke-width=".25"/>
<path d="M108.4 44.8l5.2 5.8M125.6 94.4l7.5-.9" fill="none" stroke="#000" stroke-width=".34" stroke-dasharray="2.8 1.1 .7 1.1" stroke-linecap="butt"/>
<path d="M113.6 50.6l5 3.7 5.8 1.6 7.1 3.5 16.5 2.9M133.1 93.5l18.5-2.7" fill="none" stroke="#000" stroke-width=".34" stroke-dasharray=".3 1.1" stroke-linecap="butt"/>
<path d="M24.4 171.8h.1M51.7 171.6h.1M52.2 171.6h.1M62.4 171.6h.1M73.2 173.6h.1M133.5 185.1h.1" fill="none" stroke="#f00" stroke-width=".21"/>
<path d="M363.2 7.7h50.7v10.1h-50.7z" fill="#fff"/>
<path d="M363.2 7.7h50.7v10.1h-50.7z" fill="none" stroke="#000" stroke-width=".25"/>
<path d="M15.9 182.7h.2v.3h1.3v-.3h.2v.4h-1.7z" fill-rule="evenodd" fill="#000"/>
<path d="M95.1 9.3l1-1.6-12.5 21.2-12.1 19.1-13.7 20.2-14.3 19.7a699.9 699.9 0 0 1-24.4 30.6l2.8-3.4M95.1 9.3a25.6 25.6 0 0 0 3.4 29.8 63.4 63.4 0 0 0 49.5 23.2 63 63 0 0 1-52.6-27.4 24.9 24.9 0 0 1-3.6-13.5 23 23 0 0 1 5.5-10.8M99 7.7l-1.6 2.8M363.2 12.7h50.7M403.8 7.7v10.1M22 115.1a38.1 38.1 0 0 1 25.3-13.5l104.3-10.8-104.3 10.8-4 .6-6.1 1.9-3.4 1.6a36.1 36.1 0 0 0-9.9 11l-4.8 5.8" fill="none" stroke="#000" stroke-width=".21"/>
<path d="M17.9 7.7h396v264h-396z" fill="none" stroke="#000" stroke-width=".51"/>
<path d="M17.9 128.5h396M17.9 246.3h396" fill="none" stroke="#000" stroke-width=".34"/>
<g font-size="3">
<text x="328.2" y="79.7" transform="rotate(-22 328.2 79.7)">N</text>
<text x="342.5" y="258.2">APPROACH ROAD 106+37</text>
<text x="349.9" y="263.4">PLAN AND PROFILE</text>
</g>
<text font-size="2.5" x="305.8" y="115.1">0</text>
<g font-size="2.1">
<text x="54.5" y="16.6" transform="rotate(-56 54.5 16.6)">0</text>
<text x="51.8" y="20.6" transform="rotate(-56 51.8 20.6)">0 . 0</text>
<text x="127.7" y="19.8">PI2+27.19</text>
<text x="127.7" y="23.4">Δ =41°24'44&quot;(LT)</text>
<text x="48.4" y="25.6" transform="rotate(-56 48.4 25.6)">2 + 0</text>
<text x="59" y="27.9">Mainline 106+37</text>
<text x="102.1" y="25.2">R = 10 '</text>
<text x="127.7" y="27.1">R =30.00'</text>
<text x="44.3" y="31.5" transform="rotate(-56 44.3 31.5)">PO B</text>
<text x="59" y="31.5">Approach road 2+00</text>
<text x="92" y="34.7" transform="rotate(-56 92 34.7)">5</text>
<text x="127.7" y="30.7">T =11.34'</text>
<text x="127.7" y="34.3">L =21.68'</text>
<text x="89.3" y="38.7" transform="rotate(-56 89.3 38.7)">5 . 8</text>
<text x="170.2" y="40.8">End asphalt concrete pavement</text>
<text x="170.2" y="37.2">2+40</text>
<text x="225.6" y="41.7" transform="rotate(-97 225.6 41.7)">9</text>
<text x="46.3" y="46.6" transform="rotate(34 46.3 46.6)">S 3</text>
<text x="83.2" y="47.8" transform="rotate(-56 83.2 47.8)">PC</text>
<text x="85.9" y="43.8" transform="rotate(-56 85.9 43.8)">2 + 1</text>
<text x="119.3" y="43.4" transform="rotate(-97 119.3 43.4)">3</text>
<text x="170.2" y="44.4">Begin aggregate base</text>
<text x="226.2" y="46.4" transform="rotate(-97 226.2 46.4)">9 . 1</text>
<text x="49.5" y="48.8" transform="rotate(34 49.5 48.8)">3 ° 2</text>
<text x="53.9" y="51.8" transform="rotate(34 53.9 51.8)">6 ' 1</text>
<text x="119.9" y="48.1" transform="rotate(-97 119.9 48.1)">7 . 5</text>
<text x="133.9" y="51.5">R = 25'</text>
<text x="172" y="53.9">2+43</text>
<text x="57.7" y="54.3" transform="rotate(34 57.7 54.3)">0 &quot; E</text>
<text x="120.6" y="54.2" transform="rotate(-97 120.6 54.2)">2 + 3</text>
<text x="121.2" y="58.8" transform="rotate(-97 121.2 58.8)">PT</text>
<text x="172" y="57.5">End approach road</text>
<text x="227.8" y="59.4" transform="rotate(-97 227.8 59.4)">PO E 2 + 7</text>
<text x="183.1" y="69.5" transform="rotate(-7 183.1 69.5)">S 7</text>
<text x="187" y="69" transform="rotate(-7 187 69)">4 ° 5</text>
<text x="192.3" y="68.3" transform="rotate(-7 192.3 68.3)">0 ' 5</text>
<text x="196.8" y="67.8" transform="rotate(-7 196.8 67.8)">4 &quot; E</text>
<text x="49.5" y="124.1">R = 15'</text>
<text x="25.7" y="130.3">5,395</text>
<text x="395.6" y="130.3">5,395</text>
<text x="25.7" y="143">5,390</text>
<text x="60.8" y="142">Approach road 2+00</text>
<text x="60.8" y="138.3">Mainline 106+37</text>
<text x="395.6" y="143">5,390</text>
<text x="60.8" y="145.6">Elevation 5378.98</text>
<text x="25.7" y="155.7">5,385</text>
<text x="395.6" y="155.7">5,385</text>
<text x="23.8" y="162.6" transform="rotate(-90 23.8 162.6)">5,378.98</text>
<text x="61.7" y="162.8" transform="rotate(-90 61.7 162.8)">2+15.00</text>
<text x="65.3" y="162.3" transform="rotate(-90 65.3 162.3)">5379.05</text>
<text x="84.9" y="163.8">Profile grade</text>
<text x="33.6" y="170.2">+0.50%</text>
<text x="81.9" y="173.7" transform="rotate(11 81.9 173.7)">- 1</text>
<text x="395.6" y="168.4">5,380</text>
<text x="85.1" y="174.3" transform="rotate(11 85.1 174.3)">9 . 0</text>
<text x="89.8" y="175.2" transform="rotate(11 89.8 175.2)">6 %</text>
<text x="112.3" y="179.5" transform="rotate(11 112.3 179.5)">- 1</text>
<text x="134.6" y="176" transform="rotate(-90 134.6 176)">5,373.72</text>
<text x="147.3" y="176.4">2+43</text>
<text x="25.7" y="181.1">5,375</text>
<text x="54.9" y="184.2">SSD =59'</text>
<text x="115.4" y="180.1" transform="rotate(11 115.4 180.1)">9 . 0</text>
<text x="120.1" y="181" transform="rotate(11 120.1 181)">6 %</text>
<text x="147.3" y="180.1">Match existing</text>
<text x="395.6" y="181.1">5,375</text>
<text x="58.4" y="187.9">K =0</text>
<text x="58.6" y="191.5">9' VC</text>
<text x="25.7" y="193.8">5,370</text>
<text x="85.3" y="192.1">Existing ground</text>
<text x="395.6" y="193.8">5,370</text>
<text x="25.7" y="206.5">5,365</text>
<text x="395.6" y="206.5">5,365</text>
<text x="25.7" y="219.2">5,360</text>
<text x="395.6" y="219.2">5,360</text>
<text x="25.7" y="231.9">5,355</text>
<text x="395.6" y="231.9">5,355</text>
<text x="45.8" y="244.4">2+10</text>
<text x="71.2" y="244.4">2+20</text>
<text x="96.6" y="244.4">2+30</text>
<text x="122" y="244.4">2+40</text>
<text x="147.4" y="244.4">2+50</text>
<text x="172.8" y="244.4">2+60</text>
<text x="198.2" y="244.4">2+70</text>
</g>
<text font-size="2" x="324" y="122.2">Scale in Feet</text>
<g font-size="1.5">
<text x="378.8" y="11">PROJECT</text>
<text x="405.4" y="9.7">SHEET</text>
<text x="373.9" y="14.8">PROJECT NUMBER</text>
<text x="375.4" y="17.3">PROJECT NAME</text>
<text x="404.3" y="12.2">NUMBER</text>
<text x="407.5" y="16">D9</text>
</g>
<g font-size="1.2">
<text x="17.2" y="182.8" transform="rotate(-90 17.2 182.8)">[CL - Drive 2 - Plan 1 [Sheet]]</text>
<text x="17.2" y="233" transform="rotate(-90 17.2 233)">C:\CADD\Sample Plans\D Sheets\PNP(Sample)APPR.dgn</text>
<text x="17.2" y="259" transform="rotate(-90 17.2 259)">7:55 AM</text>
<text x="17.2" y="271.1" transform="rotate(-90 17.2 271.1)">4 April 2024</text>
</g>
</svg>
